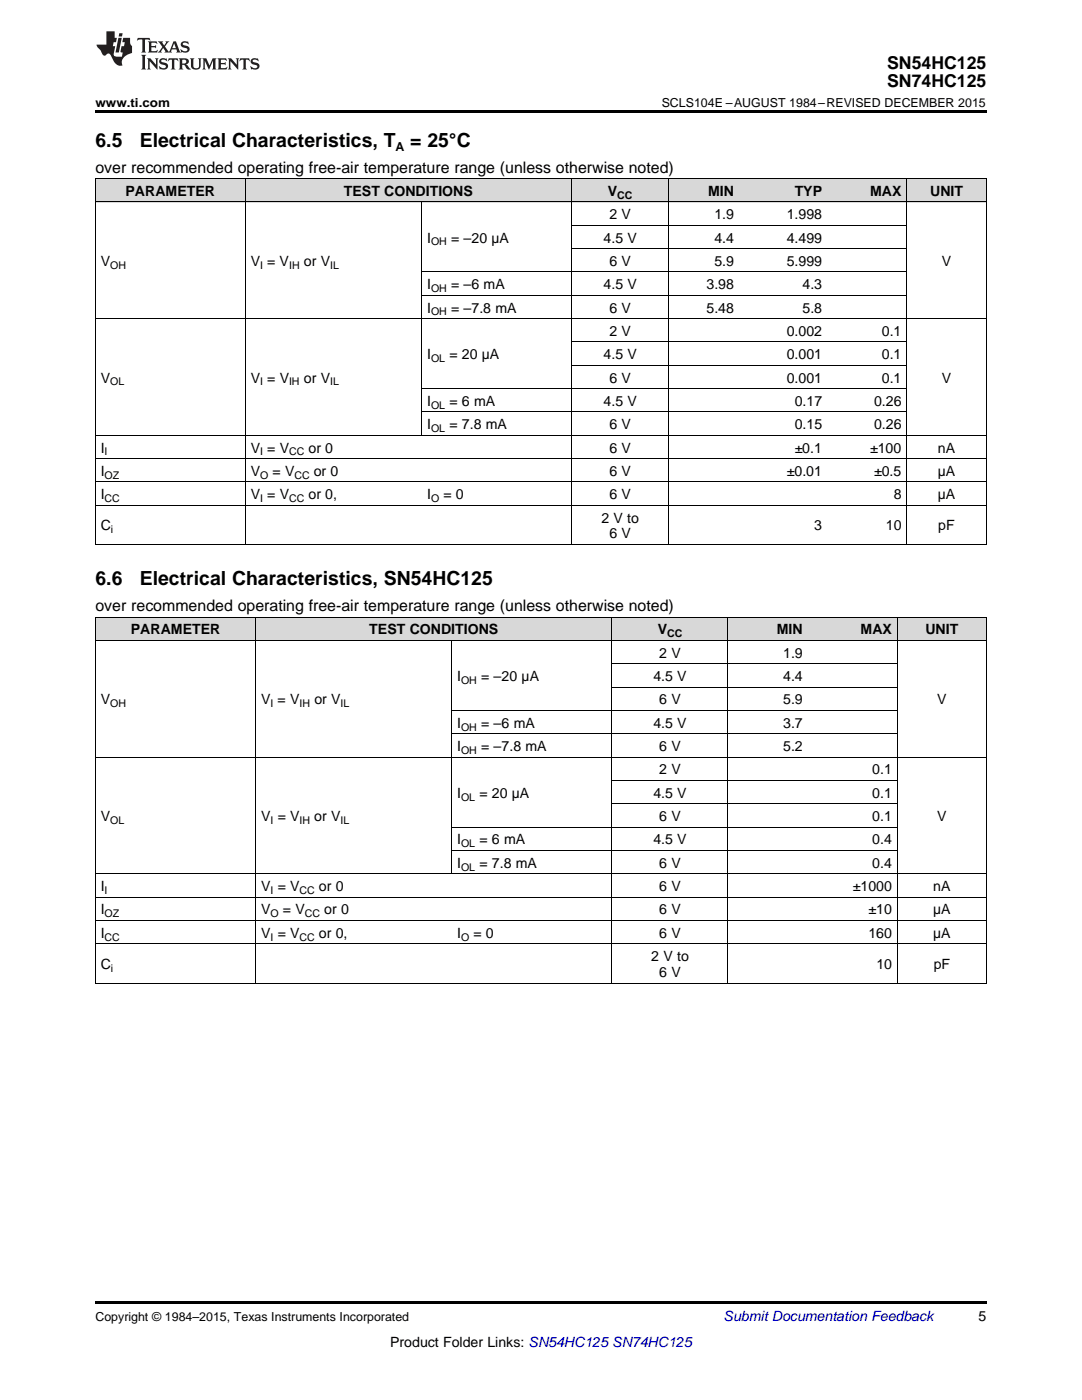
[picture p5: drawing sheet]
<svg xmlns="http://www.w3.org/2000/svg" width="216mm" height="279mm" viewBox="0 0 216 279" stroke-linecap="round" stroke-linejoin="round" font-family="sans-serif">
<g fill="#d8d8d8">
<path d="M19 123.2h32v4.7h-32z"/>
<path d="M51 123.2h39.2v4.7h-39.2z"/>
<path d="M90.2 123.2h32v4.7h-32z"/>
<path d="M122.2 123.2h23.1v4.7h-23.1z"/>
<path d="M145.3 123.2h16v4.7h-16z"/>
<path d="M161.3 123.2h17.8v4.7h-17.8z"/>
<path d="M179.1 123.2h17.7v4.7h-17.7z"/>
<path d="M19 35.7h30v4.7h-30z"/>
<path d="M49 35.7h35.2v4.7h-35.2z"/>
<path d="M84.2 35.7h29.9v4.7h-29.9z"/>
<path d="M114.1 35.7h19.4v4.7h-19.4z"/>
<path d="M133.5 35.7h14v4.7h-14z"/>
<path d="M147.5 35.7h17.6v4.7h-17.6z"/>
<path d="M165.1 35.7h15.9v4.7h-15.9z"/>
<path d="M181 35.7h15.8v4.7h-15.8z"/>
</g>
<g fill="#000">
<path d="M19 22h177.8v.5h-177.8zM19 108.7h.2zM84.1 108.7h.1zM114 108.7h.1zM133.3 108.7h.2zM147.4 108.7h.1zM165 108.7h.1zM180.9 108.7h.1zM196.7 108.7h.1zM19 196.2l.2 .1zM90.1 196.2l.1 .1zM122.1 196.2l.1 .1z"/>
<path d="M145.2 196.2l.1 .1zM161.2 196.2l.1 .1zM179 196.2l.1 .1zM196.7 196.2l.1 .1zM19 259.7h177.8v.5h-177.8z"/>
</g>
<g fill="none" stroke="#000" stroke-width=".2">
<path d="M19 35.6h177.8M19.1 35.7v73M48.9 35.7v73M114 35.7v73M133.4 35.7v73M180.9 35.7v73M196.8 35.7v73M19 40.3h177.8M84.1 40.3v46.6M84.2 58.9h96.8M84.2 54.3h96.8M114.1 49.6h66.9"/>
<path d="M114.1 45h66.9M19 63.6h177.8M84.2 77.6h96.8M114.1 72.9h66.9M114.1 68.2h66.9M19 96.2h177.8M19 91.5h177.8M19 86.9h177.8M84.2 82.2h96.8M19 108.7h177.8M19 100.8h177.8M19 127.8h177.8"/>
<path d="M19 123.2h177.8M19.1 123.2v73.1M51 123.2v73.1M90.1 127.8v46.6M122.1 123.2v73.1M122.2 137.1h56.9M122.2 132.5h56.9M145.2 123.2v73.1M179 123.2v73.1M196.8 123.2v73.1M19 151.1h177.8M90.2 146.5h88.9"/>
<path d="M90.2 141.8h88.9M122.2 155.8h56.9M19 179.1h177.8M19 174.4h177.8M90.2 169.7h88.9M90.2 165.1h88.9M122.2 160.4h56.9M19 196.2h177.8M19 188.4h177.8M19 183.7h177.8"/>
</g>
<g fill="#231f20">
<path d="M27.5 7.6l-.1 .5 .4-.2h.6v.1v2.1l-.2 .4h1l-.3-.4v-2.1l.1-.1h.5l.5 .2-.2-.5zM29.5 8.3l.2 .3v1.5l-.2 .4h1.8l.2-.6a1.04 1.04 0 0 1-1.3 .2v-.7h.6l.3 .2v-.6l-.3 .2h-.6v-.6l.8-.1 .4 .3-.2-.5zM31.5 8.3l.9 1.1-.9 1.1h.8l-.2-.2 .5-.7 .4 .7-.2 .2h1.5l-.1-.2 .1-.4h.9l.1 .4-.2 .2h1l-.3-.3-.7-1.9h-.5l-.9 2-.8-1 .9-1h-.8l.1 .3-.3 .5-.4-.6 .2-.2zM34.7 8.6l.4 1h-.7zM36.3 8.4a.63 .63 0 0 0-.2 .7 .63 .63 0 0 0 .6 .4l.6 .2 .1 .2a.75 .75 0 0 1-.7 .4 .75 .75 0 0 1-.6-.5l.1 .7 .1-.1a1.11 1.11 0 0 0 1.5-.6 1.13 1.13 0 0 0-1.2-.8l-.1-.4a1.04 1.04 0 0 1 1.2 .2l-.2-.5-.1 .1-.5-.2zM28.2 10.9l.2 .4v2.2l-.2 .4h1l-.3-.4v-2.2l.3-.4zM29.3 11.6l.3 .4v1.5l-.3 .4h.8l-.2-.4v-1.3l1.5 1.7v-1.9l.2-.4h-.7l.2 .4v.9l-1.1-1.3zM32 11.8a.62 .62 0 0 0-.2 .7 .62 .62 0 0 0 .6 .4l.6 .1 .1 .3a.76 .76 0 0 1-.7 .3 .76 .76 0 0 1-.6-.4l.1 .7 .1-.1a1.11 1.11 0 0 0 1.5-.6 1.13 1.13 0 0 0-1.2-.8l-.1-.4a1.04 1.04 0 0 1 1.2 .2l-.2-.6-.1 .1-.5-.1zM33.7 11.6l-.2 .6a.61 .61 0 0 1 .8-.3v1.6l-.2 .4h.9l-.2-.4v-1.6a.63 .63 0 0 1 .8 .3l-.2-.6zM35.6 11.6l.3 .4v1.5l-.3 .4h1l-.2-.2v-.8l.5 .2a.76 .76 0 0 0 1.2 .7l-1-1a.58 .58 0 0 0 .6-.5 .58 .58 0 0 0-.5-.6zM36.4 11.9h.1a.45 .45 0 0 1 .5 .1 .45 .45 0 0 1 .1 .5l-.7 .2zM37.9 11.6l.2 .2a2.17 2.17 0 0 0 .3 1.9 .99 .99 0 0 0 1.6-.6v-1.1l.2-.4h-.7l.2 .2a1.92 1.92 0 0 1-.2 1.8 .6 .6 0 0 1-.9-.5v-1.1l.2-.4zM40.4 11.6l.2 .4v1.5l-.2 .4h.7l-.2-.4v-1.4l.8 1.8 .8-1.8v1.4l-.2 .4h.9l-.2-.4v-1.5l.2-.4h-.8l-.6 1.5-.6-1.5zM43.4 11.6l.2 .4v1.5l-.2 .4h1.8l.2-.6a1.04 1.04 0 0 1-1.3 .1v-.6h.5l.4 .2v-.6l-.4 .2h-.5v-.7h.8l.3 .3-.1-.6zM45.5 11.6l.2 .4v1.5l-.2 .4h.7l-.2-.4v-1.3l1.5 1.7v-1.9l.2-.4h-.7l.2 .4v.9l-1.1-1.3zM47.9 11.6l-.1 .6a.61 .61 0 0 1 .8-.3v1.6l-.3 .4h1l-.3-.4 .1-1.6a.63 .63 0 0 1 .7 .3l-.1-.6zM50.2 11.8a.62 .62 0 0 0-.2 .7 .62 .62 0 0 0 .6 .4l.6 .1 .2 .3a.76 .76 0 0 1-.8 .3 .76 .76 0 0 1-.6-.4l.1 .7 .2-.1a1.11 1.11 0 0 0 1.5-.6 1.13 1.13 0 0 0-1.3-.8l-.1-.4a1.04 1.04 0 0 1 1.2 .2l-.1-.6-.2 .1-.5-.1z"/>
<path d="M21.2 6.3v2.6h-1.9l.1 .4 .7 .9a.91 .91 0 0 0 1 .8 .56 .56 0 0 1 .5-.3 .56 .56 0 0 1 .5 .3l.4 .8a1.53 1.53 0 0 0 1.9 1.2 1.54 1.54 0 0 1 1-2.1l.9-.3v-1.4a1.52 1.52 0 0 1-.3-1.6h-1.4l-.2 .8h.5l-.2 .8h-.4l-.2 1v.2l.4 .1-.2 .8a1.93 1.93 0 0 1-1.6-.3l.3-1.8h-.5l.2-.8h.4l.2-.8h-.4v-1.3zM23.6 7.6l-.6 2.9h.7l.6-2.9zM23.8 6.6l-.1 .7h.6l.2-.7z"/>
</g>
<g font-size="3.9">
<text x="19" y="29.3">6.5</text>
<text x="27.9" y="29.3">Electrical Characteristics, T</text>
<text x="81.8" y="29.3">= 25°C</text>
<text x="19" y="116.8">6.6</text>
<text x="27.9" y="116.8">Electrical Characteristics, SN54HC125</text>
</g>
<g font-size="3.5">
<text x="177" y="13.8">SN54HC125</text>
<text x="177" y="17.3">SN74HC125</text>
</g>
<g font-size="3.2">
<text x="19" y="34.4">over recommended operating free-air temperature range (unless otherwise noted)</text>
<text x="19" y="122">over recommended operating free-air temperature range (unless otherwise noted)</text>
</g>
<g font-size="2.8">
<text x="25" y="39.1">PARAMETER</text>
<text x="68.6" y="39.1">TEST CONDITIONS</text>
<text x="121.3" y="39.1">V</text>
<text x="141.3" y="39.1">MIN</text>
<text x="158.6" y="39.1">TYP</text>
<text x="173.6" y="39.1">MAX</text>
<text x="185.6" y="39.1">UNIT</text>
<text x="121.6" y="43.7">2 V</text>
<text x="142.6" y="43.7">1.9</text>
<text x="157" y="43.7">1.998</text>
<text x="20.1" y="53.1">V</text>
<text x="50" y="53.1">V = V</text>
<text x="60.6" y="53.1">or V</text>
<text x="85.2" y="48.4">I</text>
<text x="90" y="48.4">= –20 µA</text>
<text x="120.4" y="48.4">4.5 V</text>
<text x="121.6" y="53.1">6 V</text>
<text x="142.6" y="48.4">4.4</text>
<text x="142.6" y="53.1">5.9</text>
<text x="157" y="48.4">4.499</text>
<text x="157" y="53.1">5.999</text>
<text x="187.9" y="53.1">V</text>
<text x="85.2" y="57.7">I</text>
<text x="90" y="57.7">= –6 mA</text>
<text x="120.4" y="57.7">4.5 V</text>
<text x="141" y="57.7">3.98</text>
<text x="160.1" y="57.7">4.3</text>
<text x="85.2" y="62.4">I</text>
<text x="90" y="62.4">= –7.8 mA</text>
<text x="121.6" y="62.4">6 V</text>
<text x="141" y="62.4">5.48</text>
<text x="160.1" y="62.4">5.8</text>
<text x="85.2" y="71.7">I</text>
<text x="89.7" y="71.7">= 20 µA</text>
<text x="120.4" y="71.7">4.5 V</text>
<text x="121.6" y="67">2 V</text>
<text x="157" y="67">0.002</text>
<text x="157" y="71.7">0.001</text>
<text x="176" y="67">0.1</text>
<text x="176" y="71.7">0.1</text>
<text x="20.1" y="76.3">V</text>
<text x="50" y="76.3">V = V</text>
<text x="60.6" y="76.3">or V</text>
<text x="121.6" y="76.3">6 V</text>
<text x="157" y="76.3">0.001</text>
<text x="176" y="76.3">0.1</text>
<text x="187.9" y="76.3">V</text>
<text x="85.2" y="81">I</text>
<text x="89.7" y="81">= 6 mA</text>
<text x="120.4" y="81">4.5 V</text>
<text x="158.6" y="81">0.17</text>
<text x="174.4" y="81">0.26</text>
<text x="85.2" y="85.7">I</text>
<text x="89.7" y="85.7">= 7.8 mA</text>
<text x="121.6" y="85.7">6 V</text>
<text x="158.6" y="85.7">0.15</text>
<text x="174.4" y="85.7">0.26</text>
<text x="20.1" y="90.3">I</text>
<text x="20.1" y="95">I</text>
<text x="50" y="90.3">V = V</text>
<text x="50" y="95">V</text>
<text x="54.4" y="95">= V</text>
<text x="61.6" y="90.3">or 0</text>
<text x="62.6" y="95">or 0</text>
<text x="121.6" y="90.3">6 V</text>
<text x="121.6" y="95">6 V</text>
<text x="157" y="95">±0.01</text>
<text x="158.6" y="90.3">±0.1</text>
<text x="173.6" y="90.3">±100</text>
<text x="174.4" y="95">±0.5</text>
<text x="187.1" y="95">µA</text>
<text x="187.1" y="90.3">nA</text>
<text x="20.1" y="99.6">I</text>
<text x="50" y="99.6">V = V</text>
<text x="61.6" y="99.6">or 0,</text>
<text x="85.2" y="99.6">I</text>
<text x="88.5" y="99.6">= 0</text>
<text x="121.6" y="99.6">6 V</text>
<text x="178.3" y="99.6">8</text>
<text x="187.1" y="99.6">µA</text>
<text x="20.1" y="105.9">C</text>
<text x="120" y="104.3">2 V to</text>
<text x="121.6" y="107.5">6 V</text>
<text x="162.5" y="105.9">3</text>
<text x="176.8" y="105.9">10</text>
<text x="187.2" y="105.9">pF</text>
<text x="26.1" y="126.6">PARAMETER</text>
<text x="73.7" y="126.6">TEST CONDITIONS</text>
<text x="131.2" y="126.6">V</text>
<text x="131.6" y="131.3">2 V</text>
<text x="155" y="126.6">MIN</text>
<text x="156.3" y="131.3">1.9</text>
<text x="171.7" y="126.6">MAX</text>
<text x="184.6" y="126.6">UNIT</text>
<text x="91.2" y="135.9">I</text>
<text x="96" y="135.9">= –20 µA</text>
<text x="130.4" y="135.9">4.5 V</text>
<text x="156.3" y="135.9">4.4</text>
<text x="20.1" y="140.6">V</text>
<text x="52.1" y="140.6">V = V</text>
<text x="62.7" y="140.6">or V</text>
<text x="131.6" y="140.6">6 V</text>
<text x="156.3" y="140.6">5.9</text>
<text x="187" y="140.6">V</text>
<text x="91.2" y="145.2">I</text>
<text x="91.2" y="149.9">I</text>
<text x="96" y="145.2">= –6 mA</text>
<text x="96" y="149.9">= –7.8 mA</text>
<text x="130.4" y="145.2">4.5 V</text>
<text x="131.6" y="149.9">6 V</text>
<text x="156.3" y="145.2">3.7</text>
<text x="156.3" y="149.9">5.2</text>
<text x="131.6" y="154.6">2 V</text>
<text x="174.1" y="154.6">0.1</text>
<text x="91.2" y="159.2">I</text>
<text x="95.7" y="159.2">= 20 µA</text>
<text x="130.4" y="159.2">4.5 V</text>
<text x="174.1" y="159.2">0.1</text>
<text x="20.1" y="163.9">V</text>
<text x="52.1" y="163.9">V = V</text>
<text x="62.7" y="163.9">or V</text>
<text x="131.6" y="163.9">6 V</text>
<text x="174.1" y="163.9">0.1</text>
<text x="187" y="163.9">V</text>
<text x="91.2" y="168.5">I</text>
<text x="91.2" y="173.2">I</text>
<text x="95.7" y="168.5">= 6 mA</text>
<text x="95.7" y="173.2">= 7.8 mA</text>
<text x="130.4" y="168.5">4.5 V</text>
<text x="131.6" y="173.2">6 V</text>
<text x="174.1" y="168.5">0.4</text>
<text x="174.1" y="173.2">0.4</text>
<text x="20.1" y="177.8">I</text>
<text x="52.1" y="177.8">V = V</text>
<text x="63.6" y="177.8">or 0</text>
<text x="131.6" y="177.8">6 V</text>
<text x="170.2" y="177.8">±1000</text>
<text x="186.2" y="177.8">nA</text>
<text x="20.1" y="182.5">I</text>
<text x="52.1" y="182.5">V</text>
<text x="56.5" y="182.5">= V</text>
<text x="64.7" y="182.5">or 0</text>
<text x="131.6" y="182.5">6 V</text>
<text x="173.3" y="182.5">±10</text>
<text x="186.2" y="182.5">µA</text>
<text x="20.1" y="187.1">I</text>
<text x="52.1" y="187.1">V = V</text>
<text x="63.6" y="187.1">or 0,</text>
<text x="91.2" y="187.1">I</text>
<text x="94.5" y="187.1">= 0</text>
<text x="130" y="191.8">2 V to</text>
<text x="131.6" y="187.1">6 V</text>
<text x="173.3" y="187.1">160</text>
<text x="186.2" y="187.1">µA</text>
<text x="20.1" y="193.4">C</text>
<text x="131.6" y="195">6 V</text>
<text x="174.9" y="193.4">10</text>
<text x="186.3" y="193.4">pF</text>
<text x="195.3" y="263.6">5</text>
<text x="77.9" y="268.9">Product Folder Links: SN54HC125 SN74HC125</text>
</g>
<text font-size="2.8" fill="#0000c8" x="144.4" y="263.6">Submit Documentation Feedback</text>
<g font-size="2.5">
<text x="19" y="21.4">www.ti.com</text>
<text x="132" y="21.4">SCLS104E –AUGUST 1984–REVISED DECEMBER 2015</text>
<text x="78.9" y="30.1">A</text>
<text x="19" y="263.6">Copyright © 1984–2015, Texas Instruments Incorporated</text>
</g>
<g font-size="2.1">
<text x="123.2" y="39.7">CC</text>
<text x="22" y="53.6">OH</text>
<text x="51.9" y="53.6">I</text>
<text x="57.7" y="53.6">IH</text>
<text x="65.9" y="53.6">IL</text>
<text x="86" y="49">OH</text>
<text x="86" y="58.3">OH</text>
<text x="86" y="62.9">OH</text>
<text x="22" y="76.9">OL</text>
<text x="51.9" y="76.9">I</text>
<text x="57.7" y="76.9">IH</text>
<text x="65.9" y="76.9">IL</text>
<text x="86" y="72.2">OL</text>
<text x="86" y="81.6">OL</text>
<text x="86" y="86.2">OL</text>
<text x="20.9" y="90.9">I</text>
<text x="20.9" y="95.5">OZ</text>
<text x="51.9" y="90.9">I</text>
<text x="51.9" y="95.5">O</text>
<text x="57.7" y="90.9">CC</text>
<text x="58.7" y="95.5">CC</text>
<text x="20.9" y="100.2">CC</text>
<text x="51.9" y="100.2">I</text>
<text x="57.7" y="100.2">CC</text>
<text x="86" y="100.2">O</text>
<text x="22.1" y="106.4">i</text>
<text x="133.1" y="127.2">CC</text>
<text x="92" y="136.5">OH</text>
<text x="22" y="141.1">OH</text>
<text x="54" y="141.1">I</text>
<text x="59.8" y="141.1">IH</text>
<text x="67.9" y="141.1">IL</text>
<text x="92" y="145.8">OH</text>
<text x="92" y="150.5">OH</text>
<text x="92" y="159.8">OL</text>
<text x="22" y="164.4">OL</text>
<text x="54" y="164.4">I</text>
<text x="59.8" y="164.4">IH</text>
<text x="67.9" y="164.4">IL</text>
<text x="92" y="169.1">OL</text>
<text x="92" y="173.7">OL</text>
<text x="20.9" y="178.4">I</text>
<text x="54" y="178.4">I</text>
<text x="59.8" y="178.4">CC</text>
<text x="20.9" y="183.1">OZ</text>
<text x="54" y="183.1">O</text>
<text x="60.8" y="183.1">CC</text>
<text x="20.9" y="187.7">CC</text>
<text x="54" y="187.7">I</text>
<text x="59.8" y="187.7">CC</text>
<text x="92" y="187.7">O</text>
<text x="22.1" y="194">i</text>
</g>
</svg>
